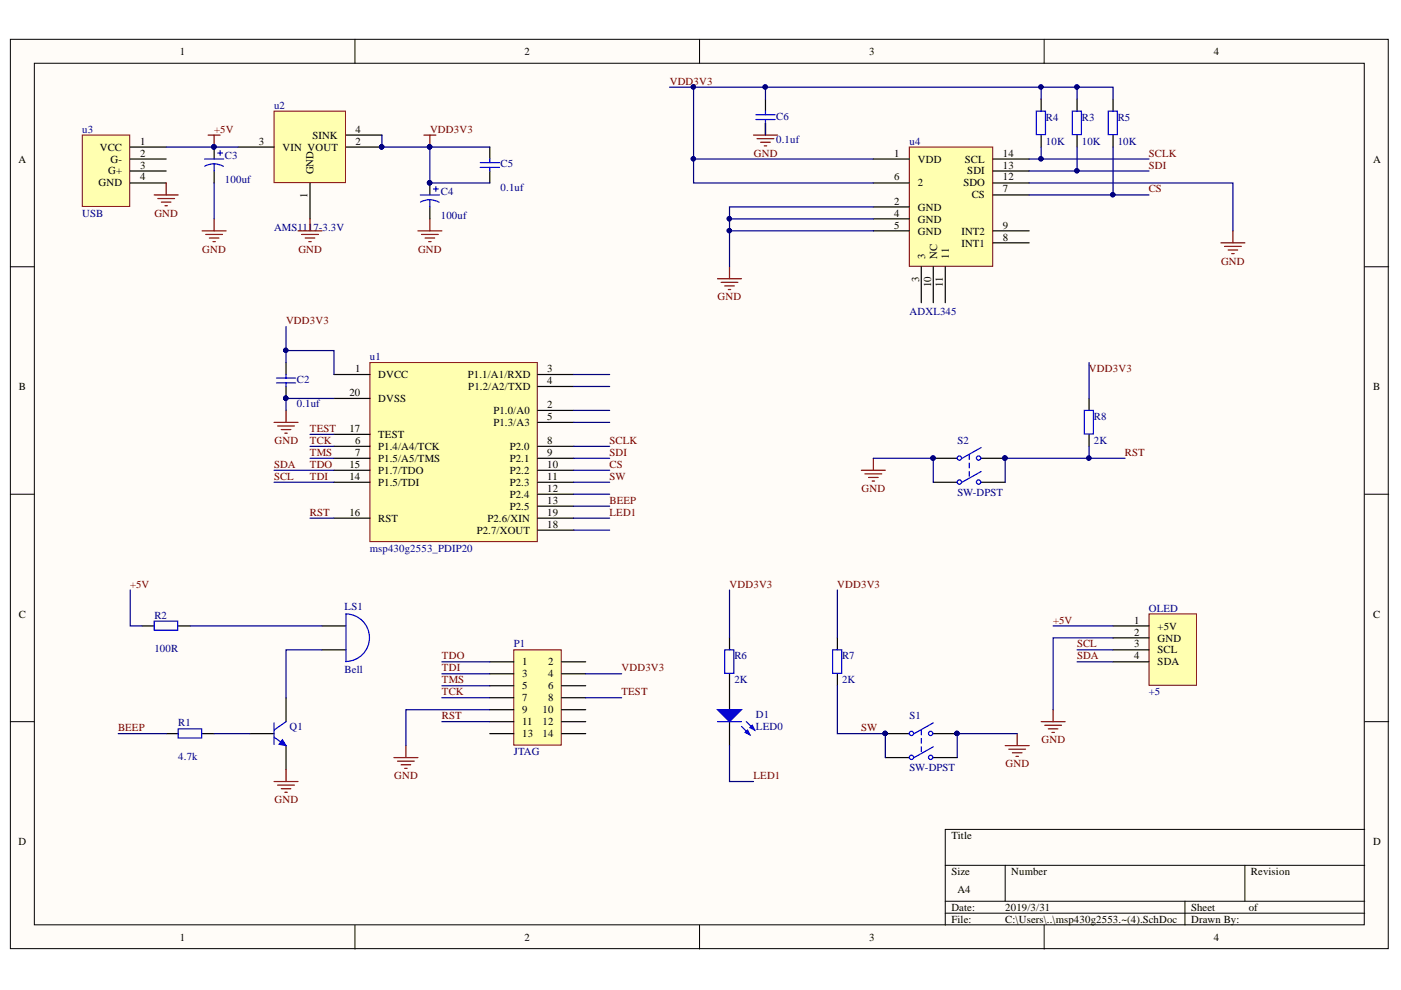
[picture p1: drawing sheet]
<svg xmlns="http://www.w3.org/2000/svg" width="297mm" height="210mm" viewBox="0 0 297 210" stroke-linecap="round" stroke-linejoin="round" font-family="sans-serif">
<g fill="#fffcf8" stroke="#000" stroke-width=".21">
<path d="M2.2 8.3h292.1v192.8h-292.1z"/>
<path d="M7.3 13.4h282v182.7h-282z"/>
</g>
<g fill="none" stroke="#000" stroke-width=".21">
<path d="M75.3 8.3v5.1M148.3 8.3v5.1M221.4 8.3v5.1M2.2 56.6h5.1M289.4 56.6h5M2.2 104.8h5.1M289.4 104.8h5M2.2 153h5.1M289.4 153h5M289.4 175.9h-89v20.3M75.3 196.2v5M148.3 196.2v5"/>
<path d="M200.4 183.5h89M200.4 191.1h89M200.4 193.6h89M213.1 183.5v7.6M221.4 196.2v5M251.2 191.1v5.1M263.9 183.5v7.6"/>
</g>
<path d="M17.4 28.6h10.1v15.2h-10.1z" fill="#ffffb0" stroke="#800000" stroke-width=".21"/>
<path d="M27.6 31.2h7.6M27.6 33.7h7.6M27.6 36.3h7.6M27.6 38.8h7.6" fill="none" stroke="#000" stroke-width=".25"/>
<path d="M58.1 23.6h15.2v15.1h-15.2z" fill="#ffffb0" stroke="#800000" stroke-width=".21"/>
<path d="M45.4 31.2v2.5M45.4 36.3v2.5M50.5 31.2h7.6M65.7 38.8v7.6M73.4 31.2h7.6M73.4 28.6h7.6M91.1 38.8v2.5M103.8 31.2v2.5M103.8 36.3v2.5M91.1 43.9v2.5" fill="none" stroke="#000" stroke-width=".25"/>
<g fill="#000080" stroke="#000080" stroke-width=".21">
<circle cx="80.9" cy="31.1" r=".47"/>
<circle cx="45.3" cy="31.1" r=".46"/>
<circle cx="91.1" cy="38.8" r=".47"/>
<circle cx="91.1" cy="31.1" r=".47"/>
</g>
<g fill="none" stroke="#800000" stroke-width=".25">
<path d="M35.2 38.8v2.5M44.1 28.6h2.6M45.4 28.6v2.6M89.9 28.6h2.5M91.1 28.6v2.6M32.7 41.3h5.1M33.5 42.1h3.5M34.2 42.9h2.1M35 43.6h.5M42.9 48.9h5M43.6 49.7h3.6M44.4 50.5h2"/>
<path d="M45.1 51.2h.6M45.4 46.4v2.5M63.2 48.9h5.1M64 49.7h3.5M64.7 50.5h2M65.5 51.2h.5M65.7 46.4v2.5M88.6 48.9h5.1M89.4 49.7h3.5M90.1 50.5h2.1M90.9 51.2h.5M91.1 46.4v2.5"/>
</g>
<g fill="none" stroke="#00f" stroke-width=".25">
<path d="M43.4 33.7h4M45.4 34.7l1.2 .2 .8 .4M45.4 34.7l-1.2 .2-.8 .3M45.4 34.7v1.6M46.2 32.4h1M46.7 31.9v1.1M92.4 39.6v1M101.8 34.5h4.1M101.8 35.5h4.1M103.8 33.7v.8M103.8 35.5v.8M89.1 41.3h4.1"/>
<path d="M91.1 42.3l1.3 .3 .7 .3M91.1 42.3l-1.2 .2-.8 .3M91.1 42.3v1.6M91.9 40.1h1"/>
</g>
<path d="M192.8 31.2h17.7v25.3h-17.7z" fill="#ffffb0" stroke="#800000" stroke-width=".21"/>
<g fill="none" stroke="#000" stroke-width=".25">
<path d="M162.3 21v2.6M162.3 26.1v2.5M185.2 33.7h7.6M185.2 38.8h7.6M210.6 33.7h7.6M210.6 38.8h7.6M210.6 36.3h7.6M220.7 21v2.6M220.7 28.6v2.6M228.4 21v2.6M228.4 28.6v2.6M236 21v2.6"/>
<path d="M236 28.6v2.6M185.2 43.9h7.6M185.2 46.4h7.6M185.2 48.9h7.6M195.3 56.6v7.6M197.9 56.6v7.6M200.4 56.6v7.6M210.6 48.9h7.6M210.6 41.3h7.6M210.6 51.5h7.6"/>
</g>
<g fill="none" stroke="#800000" stroke-width=".25">
<path d="M159.8 28.6h5M160.5 29.4h3.6M161.3 30.2h2M162 30.9h.5M162.3 26.1v2.5M152.1 59.1h5.1M152.9 59.9h3.5M154.7 56.6v2.5M258.9 51.5h5M259.6 52.2h3.6M260.4 53h2M261.1 53.8h.6"/>
<path d="M261.4 48.9v2.6M153.7 60.6h2M154.4 61.4h.5"/>
</g>
<path d="M160.3 24.3h4M160.3 25.3h4M162.3 23.6v.7M162.3 25.3v.8M219.7 23.6h2v4.9h-2zM227.3 23.6h2v4.9h-2zM235 23.6h1.9v4.9h-1.9z" fill="none" stroke="#00f" stroke-width=".25"/>
<path d="M78.4 76.9h35.5v37.9h-35.5z" fill="#ffffb0" stroke="#800000" stroke-width=".21"/>
<g fill="none" stroke="#000" stroke-width=".25">
<path d="M60.6 76.9v2.5M70.8 79.4h7.6M114 79.4h7.6M60.6 81.9v2.6M70.8 84.5h7.6M70.8 92.1h7.6M70.8 94.6h7.6M70.8 97.2h7.6M70.8 99.7h7.6M114 94.6h7.6M114 97.2h7.6M114 99.7h7.6"/>
<path d="M114 81.9h7.6M114 87h7.6M114 89.6h7.6M70.8 102.2h7.6M70.8 109.9h7.6M114 102.2h7.6M114 109.9h7.6M114 104.8h7.6M114 107.3h7.6M114 112.4h7.6M30.2 132.7h2.5M37.8 132.7h2.5"/>
<path d="M68.3 132.7h5.1M68.3 137.8h5.1M35.2 155.5h2.6M42.9 155.5h2.5M53 155.5h5.1M60.6 147.9v5.1M60.6 158.1v5.1"/>
</g>
<path d="M58.1 89.6h5.1M58.9 90.3h3.5M59.6 91.1h2.1M60.4 91.8h.5M60.6 87v2.6" fill="none" stroke="#800000" stroke-width=".25"/>
<circle cx="60.6" cy="84.4" r=".46" fill="#000080" stroke="#000080" stroke-width=".21"/>
<path d="M60.6 79.4v.8M58.6 80.2h4.1M58.6 81.2h4.1M60.6 81.2v.7M32.7 131.7h5v1.9h-5zM37.8 154.5h5v2h-5zM58.1 156.3l2.5 1.8M58.1 153.3v4.5M60.6 153l-2.5 1.8M73.4 140.2a5 5 0 0 0 4.9-5 5 5 0 0 0-4.9-5v10.1" fill="none" stroke="#00f" stroke-width=".25"/>
<path d="M59.9 156.8l.7 1.3-1.5-.3z" fill="#00f"/>
<path d="M59.9 156.8l.7 1.3-1.5-.3z" fill="none" stroke="#00f" stroke-width=".21"/>
<path d="M86.1 158.1v2.5M58.1 165.7h5.1M58.9 166.5h3.5M59.6 167.2h2.1M60.4 168h.5M60.6 163.2v2.5M83.5 160.6h5.1M84.3 161.4h3.5M85 162.1h2.1M85.8 162.9h.5" fill="none" stroke="#800000" stroke-width=".25"/>
<path d="M154.7 135.2v2.6M154.7 142.9v7.6M154.7 153v5.1" fill="none" stroke="#000" stroke-width=".25"/>
<path d="M153.7 137.8h1.9v5h-1.9z" fill="none" stroke="#00f" stroke-width=".25"/>
<path d="M152.1 150.5h5.1l-2.5 2.5z" fill="#00f"/>
<path d="M152.1 150.5h5.1l-2.5 2.5zM157.2 154l1.8 1.8M158.2 153l1.8 1.8" fill="none" stroke="#00f" stroke-width=".25"/>
<path d="M158 155.3l.5-.5 .5 1z" fill="#00f"/>
<path d="M158 155.3l.5-.5 .5 1z" fill="none" stroke="#00f" stroke-width=".25"/>
<path d="M159 154.3l.5-.5 .5 1z" fill="#00f"/>
<g fill="none" stroke="#00f" stroke-width=".25">
<path d="M176.5 137.8h2v5h-2zM152.1 153h5.1M159 154.3l.5-.5 .5 1zM195.3 154.8v1M195.3 156.6v1M195.3 158.3v1.1M197.9 158.3l-4.1 2.3M197.9 153.3l-4.1 2.2"/>
<circle cx="193.2" cy="155.5" r=".46"/>
<circle cx="197.3" cy="155.5" r=".46"/>
<circle cx="193.2" cy="160.6" r=".46"/>
<circle cx="197.3" cy="160.6" r=".46"/>
</g>
<path d="M177.5 135.2v2.6M177.5 142.9v2.5M187.7 155.5h5.1M197.9 155.5h5.1M187.7 160.6h5.1M197.9 160.6h5.1" fill="none" stroke="#000" stroke-width=".25"/>
<g fill="#000080" stroke="#000080" stroke-width=".21">
<circle cx="187.7" cy="155.5" r=".46"/>
<circle cx="202.9" cy="155.5" r=".46"/>
</g>
<path d="M213.1 158.1h5.1M213.9 158.8h3.5M214.6 159.6h2.1M215.7 155.5v2.6M215.4 160.4h.5" fill="none" stroke="#800000" stroke-width=".25"/>
<path d="M243.6 130.2h10.1v15.1h-10.1z" fill="#ffffb0" stroke="#800000" stroke-width=".21"/>
<path d="M197.9 97.2h5.1M208 97.2h5.1M230.9 84.5v2.5M230.9 92.1v2.5M197.9 102.2h5.1M208 102.2h5.1M236 132.7h7.6M236 135.2h7.6M236 137.8h7.6M236 140.3h7.6" fill="none" stroke="#000" stroke-width=".25"/>
<path d="M182.6 99.7h5.1M185.2 97.2v2.5M183.4 100.5h3.5M184.1 101.2h2.1M184.9 102h.5M220.7 153h5.1M221.5 153.8h3.6M222.3 154.5h2M223 155.3h.5M223.3 150.5v2.5" fill="none" stroke="#800000" stroke-width=".25"/>
<g fill="#000080" stroke="#000080" stroke-width=".21">
<circle cx="197.8" cy="97.1" r=".46"/>
<circle cx="213.1" cy="97.1" r=".46"/>
</g>
<g fill="none" stroke="#00f" stroke-width=".25">
<path d="M205.5 96.4v1M205.5 98.2v1M205.5 100v1M208 100l-4 2.2M208 94.9l-4 2.3M229.9 87h1.9v5h-1.9z"/>
<circle cx="203.4" cy="97.1" r=".46"/>
<circle cx="207.5" cy="97.1" r=".46"/>
<circle cx="203.4" cy="102.2" r=".46"/>
<circle cx="207.5" cy="102.2" r=".46"/>
</g>
<path d="M108.9 137.8h10.1v20.2h-10.1z" fill="#ffffb0" stroke="#800000" stroke-width=".21"/>
<g fill="none" stroke="#000" stroke-width=".25">
<path d="M103.8 140.3h5.1M103.8 142.9h5.1M103.8 145.4h5.1M103.8 147.9h5.1M103.8 150.5h5.1M103.8 153h5.1M103.8 155.5h5.1M119.1 140.3h5.1M119.1 142.9h5.1M119.1 145.4h5.1M119.1 147.9h5.1M119.1 150.5h5.1"/>
<path d="M119.1 153h5.1M119.1 155.5h5.1"/>
</g>
<g fill="none" stroke="#000080" stroke-width=".25">
<path d="M142 18.5h5M162.3 18.5v2.5M220.7 18.5v2.5M228.4 18.5v2.5M35.2 31.2h15.3M45.4 38.8v7.6M81 28.6v2.6h10.1v7.6h12.7M91.1 31.2h12.7M147 33.7v5.1h38.2M162.3 26.1v2.5M218.2 36.3h25.4M218.2 38.8h43.2v10.1"/>
<path d="M220.7 31.2v2.5h-2.5M220.7 33.7h22.9M228.4 31.2v5.1M236 21v-2.5h-89v15.2h38.2M236 31.2v10.1M154.7 46.4h30.5M154.7 48.9h30.5M185.2 43.9h-30.5v12.7M218.2 41.3h25.4M60.6 74.3h10.2v5.1M60.6 69.3v7.6M121.6 79.4h7.7"/>
<path d="M230.9 76.9v7.6M58.1 99.7h12.7M65.7 94.6h5.1M65.7 97.2h5.1M65.7 92.1h5.1M70.8 84.5h-10.2v2.5M121.6 81.9h7.7M121.6 87h7.7M121.6 89.6h7.7M121.6 94.6h7.7M121.6 97.2h7.7M121.6 99.7h7.7"/>
<path d="M185.2 97.2h12.7v5M230.9 94.6v2.6h-17.8v5M230.9 97.2h7.6M58.1 102.2h12.7M65.7 109.9h5.1M121.6 102.2h7.7M121.6 104.8h7.7M121.6 107.3h7.7M121.6 109.9h7.7M121.6 112.4h7.7M27.6 125.1v7.6h2.6M40.3 132.7h28"/>
<path d="M68.3 137.8h-7.7v10.1M154.7 125.1v10.1M177.5 125.1v10.1M223.3 132.7h12.7M228.4 137.8h7.6M236 135.2h-12.7v15.3M25.1 155.5h10.1M45.4 155.5h7.6M93.7 142.9h10.1M93.7 147.9h10.1M93.7 140.3h10.1M93.7 145.4h10.1"/>
<path d="M93.7 153h10.1M103.8 150.5h-17.7v7.6M124.2 142.9h7.6M124.2 147.9h7.6M154.7 158.1v7.6h5.1M177.5 145.4v10.1h10.2v5.1M215.7 155.5h-12.7v5.1M228.4 140.3h7.6"/>
</g>
<g fill="#000080" stroke="#000080" stroke-width=".21">
<circle cx="45.3" cy="31.1" r=".46"/>
<circle cx="91.1" cy="31.1" r=".47"/>
<circle cx="91.1" cy="38.8" r=".47"/>
<circle cx="80.9" cy="31.1" r=".47"/>
<circle cx="147" cy="33.7" r=".46"/>
<circle cx="154.6" cy="46.4" r=".46"/>
<circle cx="154.6" cy="48.9" r=".46"/>
<circle cx="220.7" cy="33.7" r=".46"/>
<circle cx="228.3" cy="36.2" r=".46"/>
<circle cx="235.9" cy="41.3" r=".46"/>
<circle cx="220.7" cy="18.4" r=".46"/>
<circle cx="228.3" cy="18.4" r=".46"/>
<circle cx="162.2" cy="18.4" r=".46"/>
<circle cx="147" cy="18.4" r=".46"/>
<circle cx="60.6" cy="84.4" r=".46"/>
<circle cx="60.6" cy="74.3" r=".46"/>
<circle cx="187.7" cy="155.5" r=".46"/>
<circle cx="202.9" cy="155.5" r=".46"/>
<circle cx="213.1" cy="97.1" r=".46"/>
<circle cx="230.9" cy="97.1" r=".46"/>
<circle cx="197.8" cy="97.1" r=".46"/>
</g>
<g font-size="2.3">
<text x="38.1" y="11.7">1</text>
<text x="111.2" y="11.7">2</text>
<text x="184.3" y="11.7">3</text>
<text x="257.4" y="11.7">4</text>
<text x="66.2" y="29.4">SINK</text>
<text x="75.4" y="28.1">4</text>
<text x="3.9" y="34.5">A</text>
<text x="21.1" y="31.9">VCC</text>
<text x="23.4" y="34.5">G-</text>
<text x="29.7" y="30.7">1</text>
<text x="29.7" y="33.2">2</text>
<text x="29.7" y="35.7">3</text>
<text x="54.9" y="30.7">3</text>
<text x="59.9" y="31.9">VIN VOUT</text>
<text x="75.4" y="30.7">2</text>
<text x="189.6" y="33.2">1</text>
<text x="194.6" y="34.5">VDD</text>
<text x="204.6" y="34.5">SCL</text>
<text x="212.6" y="33.2">14</text>
<text x="212.6" y="35.7">13</text>
<text x="291.1" y="34.5">A</text>
<text x="20.9" y="39.5">GND</text>
<text x="22.9" y="37">G+</text>
<text x="29.7" y="38.3">4</text>
<text x="65.2" y="42" transform="rotate(-90 65.2 42)">1</text>
<text x="66.5" y="37" transform="rotate(-90 66.5 37)">GND</text>
<text x="189.6" y="38.3">6</text>
<text x="194.6" y="39.5">2</text>
<text x="204.2" y="39.5">SDO</text>
<text x="205.1" y="37">SDI</text>
<text x="212.6" y="38.3">12</text>
<text x="212.6" y="40.8">7</text>
<text x="189.6" y="43.4">2</text>
<text x="189.6" y="46">4</text>
<text x="194.6" y="44.7">GND</text>
<text x="194.6" y="47.2">GND</text>
<text x="206" y="42.1">CS</text>
<text x="189.6" y="48.5">5</text>
<text x="194.6" y="49.8">GND</text>
<text x="203.8" y="52.3">INT1</text>
<text x="203.8" y="49.8">INT2</text>
<text x="212.6" y="51">8</text>
<text x="212.6" y="48.5">9</text>
<text x="194.9" y="59.7" transform="rotate(-90 194.9 59.7)">3</text>
<text x="196.1" y="54.8" transform="rotate(-90 196.1 54.8)">3</text>
<text x="198.7" y="54.8" transform="rotate(-90 198.7 54.8)">NC</text>
<text x="201.2" y="54.8" transform="rotate(-90 201.2 54.8)">11</text>
<text x="197.4" y="60.9" transform="rotate(-90 197.4 60.9)">10</text>
<text x="199.9" y="60.8" transform="rotate(-90 199.9 60.8)">11</text>
<text x="4" y="82.7">B</text>
<text x="74.1" y="84">20</text>
<text x="75.3" y="78.9">1</text>
<text x="80.2" y="80.2">DVCC</text>
<text x="99.2" y="80.2">P1.1/A1/RXD</text>
<text x="99.3" y="82.7">P1.2/A2/TXD</text>
<text x="116" y="78.9">3</text>
<text x="116" y="81.4">4</text>
<text x="291.1" y="82.7">B</text>
<text x="80.2" y="85.2">DVSS</text>
<text x="104.6" y="87.8">P1.0/A0</text>
<text x="116" y="86.5">2</text>
<text x="116" y="89">5</text>
<text x="74.1" y="91.6">17</text>
<text x="75.3" y="94.1">6</text>
<text x="80.2" y="92.8">TEST</text>
<text x="80.2" y="95.4">P1.4/A4/TCK</text>
<text x="104.6" y="90.3">P1.3/A3</text>
<text x="108.1" y="95.4">P2.0</text>
<text x="116" y="94.1">8</text>
<text x="74.1" y="101.7">14</text>
<text x="74.1" y="99.2">15</text>
<text x="75.3" y="96.6">7</text>
<text x="80.2" y="97.9">P1.5/A5/TMS</text>
<text x="80.2" y="100.4">P1.7/TDO</text>
<text x="108.1" y="97.9">P2.1</text>
<text x="108.1" y="100.4">P2.2</text>
<text x="116" y="96.6">9</text>
<text x="116" y="99.2">10</text>
<text x="116" y="101.7">11</text>
<text x="80.2" y="103">P1.5/TDI</text>
<text x="108.1" y="103">P2.3</text>
<text x="108.1" y="105.6">P2.4</text>
<text x="116" y="104.3">12</text>
<text x="116" y="106.9">13</text>
<text x="74.1" y="109.4">16</text>
<text x="80.2" y="110.7">RST</text>
<text x="101.1" y="113.2">P2.7/XOUT</text>
<text x="103.3" y="110.7">P2.6/XIN</text>
<text x="108.1" y="108.1">P2.5</text>
<text x="116" y="109.4">19</text>
<text x="116" y="111.9">18</text>
<text x="4" y="130.9">C</text>
<text x="291.1" y="130.9">C</text>
<text x="240.4" y="132.2">1</text>
<text x="240.4" y="134.7">2</text>
<text x="240.4" y="137.3">3</text>
<text x="245.4" y="133.5">+5V</text>
<text x="245.4" y="136">GND</text>
<text x="110.7" y="141.1">1</text>
<text x="110.7" y="143.6">3</text>
<text x="116.2" y="141.1">2</text>
<text x="116.2" y="143.6">4</text>
<text x="240.4" y="139.8">4</text>
<text x="245.4" y="138.5">SCL</text>
<text x="245.4" y="141.1">SDA</text>
<text x="110.7" y="146.2">5</text>
<text x="110.7" y="148.7">7</text>
<text x="116.2" y="146.2">6</text>
<text x="116.2" y="148.7">8</text>
<text x="110.7" y="151.2">9</text>
<text x="110.7" y="153.8">11</text>
<text x="115" y="151.2">10</text>
<text x="115" y="153.8">12</text>
<text x="110.7" y="156.3">13</text>
<text x="115" y="156.3">14</text>
<text x="3.9" y="179.2">D</text>
<text x="201.7" y="177.9">Title</text>
<text x="291.1" y="179.2">D</text>
<text x="201.7" y="185.5">Size</text>
<text x="214.4" y="185.5">Number</text>
<text x="265.2" y="185.5">Revision</text>
<text x="203" y="189.3">A4</text>
<text x="201.7" y="193.1">Date:</text>
<text x="201.7" y="195.7">File:</text>
<text x="213.1" y="193.1">2019/3/31</text>
<text x="213.1" y="195.7">C:\Users\..\msp430g2553.~(4).SchDoc</text>
<text x="252.5" y="193.1">Sheet</text>
<text x="252.5" y="195.7">Drawn By:</text>
<text x="264.8" y="193.1">of</text>
<text x="38.1" y="199.5">1</text>
<text x="111.2" y="199.5">2</text>
<text x="184.3" y="199.5">3</text>
<text x="257.4" y="199.5">4</text>
</g>
<g font-size="2.3" fill="#800000">
<text x="142" y="18">VDD3V3</text>
<text x="45.4" y="28.1">+5V</text>
<text x="91.2" y="28.1">VDD3V3</text>
<text x="159.8" y="33.2">GND</text>
<text x="243.6" y="33.2">SCLK</text>
<text x="243.6" y="35.7">SDI</text>
<text x="243.6" y="40.8">CS</text>
<text x="32.7" y="46">GND</text>
<text x="42.9" y="53.6">GND</text>
<text x="63.3" y="53.6">GND</text>
<text x="88.6" y="53.6">GND</text>
<text x="258.9" y="56.1">GND</text>
<text x="152.1" y="63.7">GND</text>
<text x="60.6" y="68.8">VDD3V3</text>
<text x="230.9" y="78.9">VDD3V3</text>
<text x="58.2" y="94.1">GND</text>
<text x="65.7" y="91.6">TEST</text>
<text x="65.7" y="94.1">TCK</text>
<text x="129.2" y="94.1">SCLK</text>
<text x="58.1" y="101.7">SCL</text>
<text x="58.1" y="99.2">SDA</text>
<text x="65.7" y="99.2">TDO</text>
<text x="65.7" y="101.7">TDI</text>
<text x="65.7" y="96.6">TMS</text>
<text x="129.2" y="96.6">SDI</text>
<text x="129.2" y="99.2">CS</text>
<text x="129.2" y="101.7">SW</text>
<text x="238.5" y="96.6">RST</text>
<text x="129.2" y="106.9">BEEP</text>
<text x="182.7" y="104.3">GND</text>
<text x="65.7" y="109.4">RST</text>
<text x="129.2" y="109.4">LED1</text>
<text x="27.6" y="124.6">+5V</text>
<text x="154.7" y="124.6">VDD3V3</text>
<text x="177.5" y="124.6">VDD3V3</text>
<text x="223.3" y="132.2">+5V</text>
<text x="228.3" y="137.3">SCL</text>
<text x="93.7" y="139.8">TDO</text>
<text x="93.7" y="142.3">TDI</text>
<text x="131.8" y="142.3">VDD3V3</text>
<text x="228.3" y="139.8">SDA</text>
<text x="93.7" y="144.9">TMS</text>
<text x="93.7" y="147.4">TCK</text>
<text x="131.8" y="147.4">TEST</text>
<text x="25" y="155">BEEP</text>
<text x="93.7" y="152.5">RST</text>
<text x="182.6" y="155">SW</text>
<text x="220.8" y="157.6">GND</text>
<text x="83.6" y="165.2">GND</text>
<text x="159.8" y="165.2">LED1</text>
<text x="213.2" y="162.6">GND</text>
<text x="58.2" y="170.3">GND</text>
</g>
<g font-size="2.3" fill="#000080">
<text x="58.1" y="23.1">u2</text>
<text x="17.4" y="28.1">u3</text>
<text x="164.6" y="25.3">C6</text>
<text x="221.8" y="25.6">R4</text>
<text x="229.4" y="25.6">R3</text>
<text x="237" y="25.6">R5</text>
<text x="47.7" y="33.7">C3</text>
<text x="106.1" y="35.5">C5</text>
<text x="164.6" y="30.4">0.1uf</text>
<text x="192.8" y="30.7">u4</text>
<text x="221.8" y="30.7">10K</text>
<text x="229.4" y="30.7">10K</text>
<text x="237" y="30.7">10K</text>
<text x="47.7" y="38.8">100uf</text>
<text x="93.5" y="41.3">C4</text>
<text x="106.1" y="40.5">0.1uf</text>
<text x="17.4" y="46">USB</text>
<text x="93.5" y="46.5">100uf</text>
<text x="58.1" y="49">AMS1117-3.3V</text>
<text x="192.8" y="66.7">ADXL345</text>
<text x="78.4" y="76.4">u1</text>
<text x="62.9" y="81.2">C2</text>
<text x="62.9" y="86.3">0.1uf</text>
<text x="231.9" y="89">R8</text>
<text x="203" y="94.1">S2</text>
<text x="231.9" y="94.1">2K</text>
<text x="203" y="105.1">SW-DPST</text>
<text x="78.4" y="117">msp430g2553_PDIP20</text>
<text x="32.7" y="131.2">R2</text>
<text x="73.1" y="129.4">LS1</text>
<text x="243.6" y="129.7">OLED</text>
<text x="108.9" y="137.3">P1</text>
<text x="32.7" y="138.3">100R</text>
<text x="73.1" y="142.6">Bell</text>
<text x="155.7" y="139.8">R6</text>
<text x="178.5" y="139.8">R7</text>
<text x="155.7" y="144.9">2K</text>
<text x="178.5" y="144.9">2K</text>
<text x="243.6" y="147.4">+5</text>
<text x="37.8" y="154">R1</text>
<text x="61.4" y="154.8">Q1</text>
<text x="160.3" y="152.2">D1</text>
<text x="160.3" y="154.8">LED0</text>
<text x="192.8" y="152.5">S1</text>
<text x="37.8" y="161.1">4.7k</text>
<text x="108.9" y="160.1">JTAG</text>
<text x="192.8" y="163.5">SW-DPST</text>
</g>
</svg>
